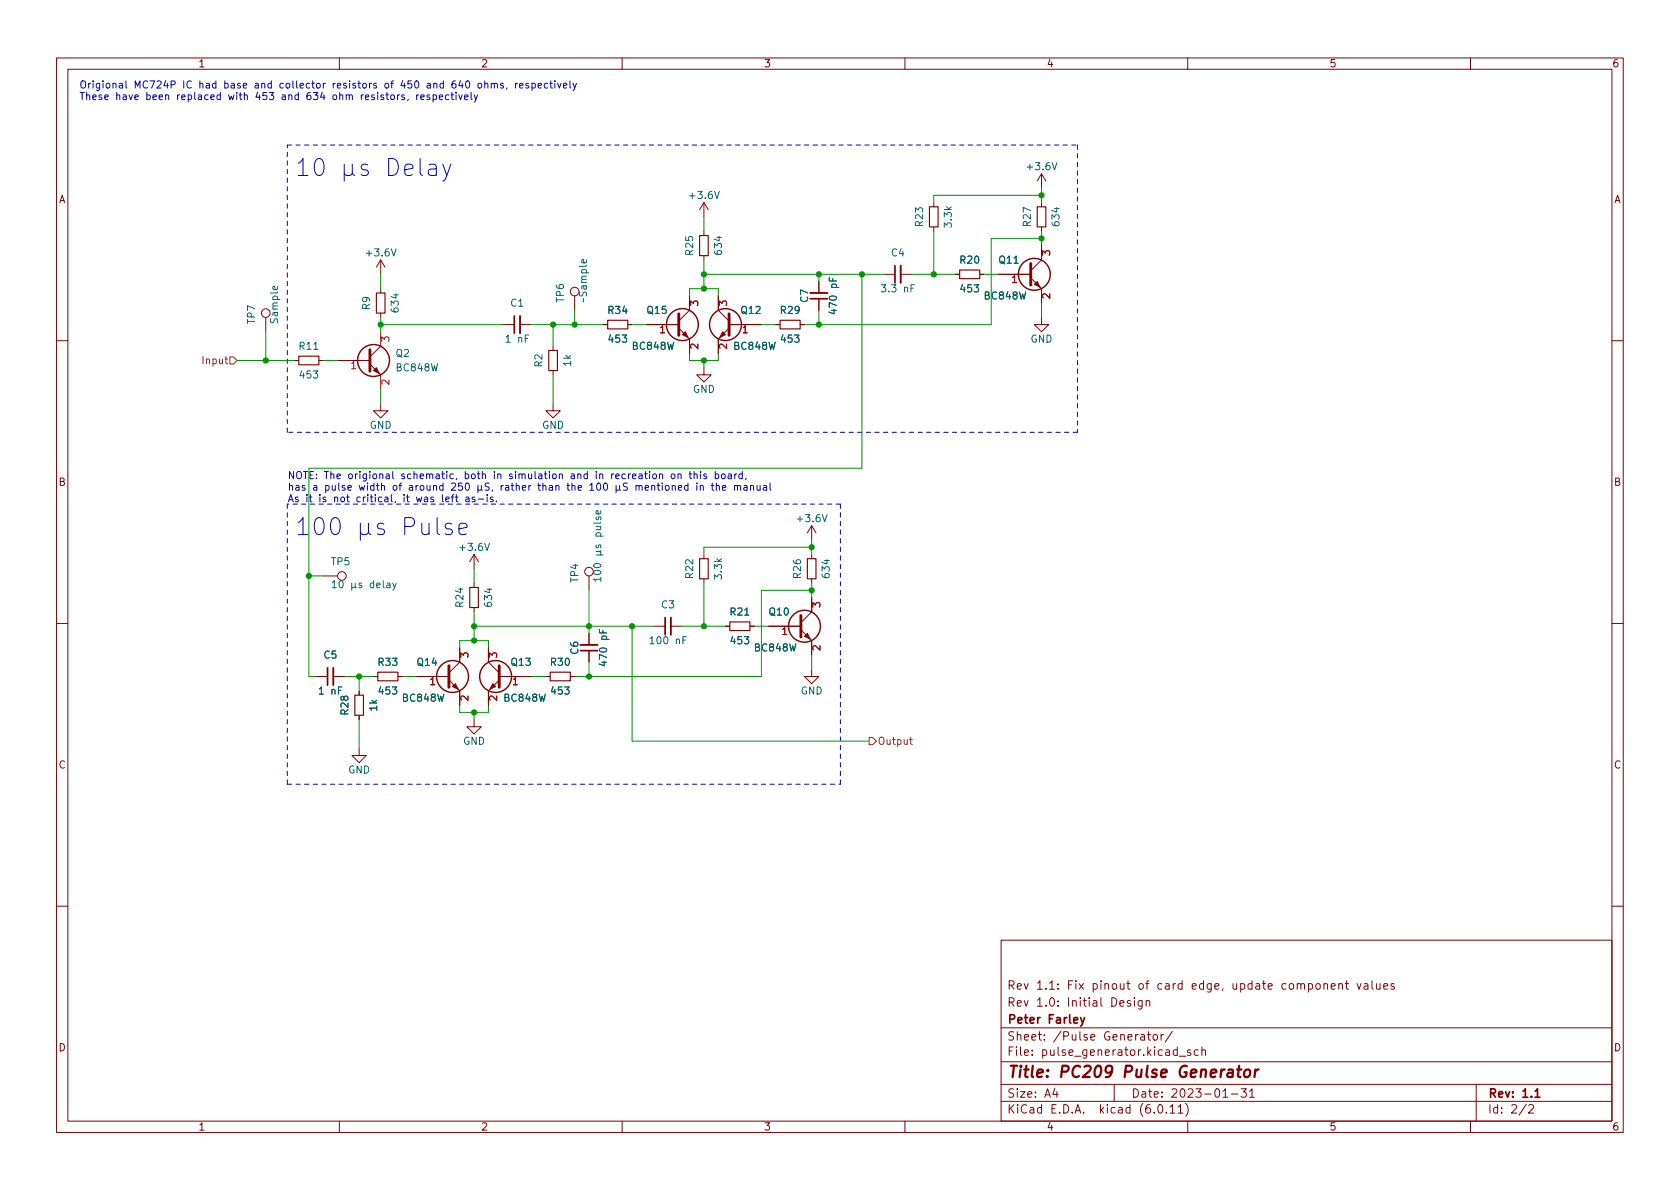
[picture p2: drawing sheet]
<svg xmlns="http://www.w3.org/2000/svg" width="297mm" height="210mm" viewBox="0 0 297 210" stroke-linecap="round" stroke-linejoin="round" font-family="sans-serif">
<g fill="none" stroke="#840000" stroke-width=".18">
<path d="M10 10.2h277v190.1h-277zM12 12.2h273v186.1h-273zM60 10.2v2M110 10.2v2M160 10.2v2M210 10.2v2M260 10.2v2M124.5 35.8l-.8 1.3M124.5 35.8v2.5M124.5 35.8l.7 1.3M165.1 35.8v.8M184.1 30.7l-.7 1.3"/>
<path d="M184.1 30.7v2.6M184.1 35.8v.8M184.1 30.7l.8 1.3M47 56.1v2.6M67.3 46l-.8 1.2M67.3 46v2.5M67.3 51v.8M67.3 55.4v.7M67.3 58.7v2.5l-1.9 1.9M67.3 46l.8 1.2M88.9 57.4h2M91.9 57.4h2.1"/>
<path d="M101.6 52.3v2.6M106.7 57.4h.7M111 57.4h.8M114.3 57.4h5.7M120 58l1.9 1.9v2.6M121.9 52.3v2.6l-1.9 1.9M124.5 40.9v.8M124.5 45.2v.8M127 52.3v2.6l1.9 1.9M128.9 58l-1.9 1.9v2.6M128.9 57.4h5.7M137.2 57.4h.7"/>
<path d="M141.5 57.4h.7M144.8 49.8v2M144.8 52.8v2.1M156.2 48.5h2M159.3 48.5h2M165.1 40.1v.8M168.9 48.5h.8M173.2 48.5h.8M176.5 48.5h5.7M182.2 49.1l1.9 1.9v2.6M184.1 56.1v1.3h1.3l-1.3 1.3-1.2-1.3h1.2M184.1 40.1v.8"/>
<path d="M184.1 43.4v2.6l-1.9 1.9M10 60.2h2M52.1 63.7h.7M56.4 63.7h.7M59.7 63.7h5.7M65.4 64.4l1.9 1.9v2.5M67.3 71.4v1.2h1.3l-1.3 1.3-1.3-1.3h1.3M97.8 71.4v1.2h1.3l-1.3 1.3-1.3-1.3h1.3M97.8 61.2v.8M97.8 65.5v.8M124.5 65v1.3h1.2l-1.2 1.3-1.3-1.3h1.3M285 60.2h2"/>
<path d="M83.8 98v2.6M83.8 98l-.7 1.3M83.8 98l.8 1.3M124.5 98v.8M143.5 93v2.5M143.5 98v.8M143.5 93l-.8 1.2M143.5 93l.8 1.2M10 110.2h2M55.9 119.6h2M57.1 101.8h2.6M58.9 119.6h2.1"/>
<path d="M66 119.6h.8M70.4 119.6h.7M73.7 119.6h5.7M81.3 114.5v2.6l-1.9 1.9M83.8 103.1v.8M83.8 107.4v.8M86.4 114.5v2.6l1.9 1.9M88.3 119.6h5.7M96.5 119.6h.8M100.8 119.6h.8M104.1 101.8v2.6M104.1 112v2"/>
<path d="M104.1 115.1v2M115.6 110.7h2M118.6 110.7h2M124.5 102.4v.7M128.3 110.7h.7M132.6 110.7h.7M135.9 110.7h5.7M141.6 111.4l1.9 1.9v2.5M143.5 118.4v1.2h1.3l-1.3 1.3-1.3-1.3h1.3M143.5 105.7v2.5l-1.9 1.9M143.5 102.4v.7M285 110.2h2"/>
<path d="M63.5 132.3v1.3h1.3l-1.3 1.3-1.3-1.3h1.3M63.5 122.2v.7M63.5 126.5v.7M79.4 120.3l1.9 1.9v2.5M83.8 127.2v1.3h1.3l-1.3 1.3-1.3-1.3h1.3M88.3 120.3l-1.9 1.9v2.5M10 160.2h2M177 166.3h108v32h-108zM194.6 176.4v1.3l.3 .2M199.2 173.9h.6M199.4 173.4v1.3l.4 .2M218 173.9l.1 1h.3l.2-.1"/>
<path d="M227.4 174l-.5-.1-.3 .3v.4l.2 .3h.6M239.9 173.9l.4 1 .3-1M285 160.2h2M60 198.3v2M110 198.3v2M160 198.3v2M177 194.8h108M177 191.8h108M177 187.8h108M177 181.8h108M182.5 186.5v.1M182.5 185.7v.1"/>
<path d="M184.6 183.8v.1M184.6 183v.1M192.9 183.4l.7-.1-.1-.3-.4-.1-.2 .2v.8h.6M197 191.8v3M207.3 182.4l-1.3 1.9M209.6 195.1a1.72 1.72 0 0 1 0 2.3M210 198.3v2M210.5 185.7l-.4-.1-.2 .2 .1 .3 .5 .1v.4h-.6M211.9 185.7l-.5-.1-.3 .3v.4l.2 .3h.6M212.5 185.8l.2-.2 .4 .1v.9M212.5 185.1v1.5M217.7 193.5h1.2"/>
<path d="M219.4 192.5h1l-.5 .6 .4 .1v.7l-.2 .1h-.5l-.2-.1M220.9 193l.5-.5v1.5M220.9 194h.9M260 198.3v2M261 191.8v6.5M270.3 195.5l.6-.2 .2 .2 .1 .3-1 1h1"/>
<circle cx="47" cy="55.4" r=".76"/>
<circle cx="101.6" cy="51.6" r=".76"/>
<circle cx="60.5" cy="101.8" r=".76"/>
<circle cx="104.1" cy="101.1" r=".76"/>
</g>
<g fill="none" stroke="#840000" stroke-width=".2">
<path d="M164.3 36.6h1.6v3.5h-1.6zM183.4 36.6h1.5v3.5h-1.5zM66.5 51.8h1.6v3.6h-1.6zM107.4 56.6h3.6v1.6h-3.6zM123.7 41.7h1.5v3.5h-1.5zM137.9 56.6h3.6v1.6h-3.6zM169.7 47.7h3.5v1.6h-3.5zM52.8 63h3.6v1.5h-3.6zM97 62h1.6v3.5h-1.6zM123.7 98.8h1.5v3.6h-1.5zM142.7 98.8h1.6v3.6h-1.6zM66.8 118.9h3.6v1.5h-3.6z"/>
<path d="M83.1 103.9h1.5v3.5h-1.5zM97.3 118.9h3.5v1.5h-3.5zM129 110h3.6v1.5h-3.6zM62.7 122.9h1.6v3.6h-1.6z"/>
</g>
<path d="M120 55.5v3.8M128.9 55.5v3.8M182.2 46.6v3.8M65.4 61.8v3.9M79.4 117.7v3.8M88.3 117.7v3.8M141.6 108.8v3.8" fill="none" stroke="#840000" stroke-width=".51"/>
<g fill="#840000" stroke="#840000" stroke-width=".18">
<path d="M80 121.4l.5-.5 .5 1z"/>
<path d="M87.1 120.9l.5 .5-1 .5z"/>
<path d="M127.8 58.7l.5 .5-1 .5z"/>
<path d="M142.2 112.5l.5-.5 .6 1z"/>
<path d="M182.9 50.3l.5-.5 .5 1z"/>
<path d="M120.6 59.2l.6-.5 .5 1z"/>
<path d="M66.5 65l.6 1-1.1-.5z"/>
</g>
<g fill="none" stroke="#840000" stroke-width=".25">
<circle cx="120.6" cy="57.4" r="2.82"/>
<circle cx="128.3" cy="57.4" r="2.82"/>
<circle cx="182.9" cy="48.5" r="2.82"/>
<circle cx="66" cy="63.7" r="2.82"/>
<circle cx="80" cy="119.6" r="2.82"/>
<circle cx="87.6" cy="119.6" r="2.82"/>
<circle cx="142.2" cy="110.7" r="2.82"/>
</g>
<g fill="none" stroke="#a90000" stroke-width=".18">
<path d="M116.8 58l.4-.4v1.3M122.1 54v-.8l.5 .4 .1-.3h.6l.1 .2-.1 .5M127.2 54v-.8l.5 .4 .1-.3h.5l.2 .2-.2 .5M131.4 58l.4-.4v1.3M179 49.1l.4-.4v1.3M184.3 45.1v-.8l.5 .5 .1-.4h.6l.1 .2-.1 .5M185.6 52v.7l-.9-.7-.4 .2 .2 .5M62.2 64.3l.3-.4v1.3M67.5 60.4v-.8l.5 .4 .1-.4h.6l.1 .2-.1 .6M68.8 67.2v.8l-.9-.8-.4 .2 .1 .5M123.4 60.8v.8l-.9-.8-.4 .3 .1 .5M128.5 60.8v.8l-.9-.8-.4 .3 .1 .5"/>
<path d="M81.5 116.2v-.7l.5 .4 .1-.4h.5l.1 .2-.1 .5M86.6 116.2v-.7l.4 .4 .2-.4h.5l.1 .2-.1 .5M138.4 111.3l.3-.4v1.3M143.7 107.4v-.8l.5 .4 .1-.4h.6l.1 .2-.1 .6M145 114.2v.8l-.9-.8-.4 .2 .1 .5M76.2 120.2l.3-.4v1.3M82.7 123.1v.8l-.9-.8-.3 .2 .1 .5M87.8 123.1v.8l-.9-.8-.3 .2 .1 .5M90.8 120.2l.3-.4v1.3"/>
</g>
<g fill="none" stroke="#006464" stroke-width=".18">
<path d="M126.3 33.8l.5 1.3 .4-1.3M186 28.8l.4 1.2 .5-1.2M186.8 36.7v.8l-.9-.3M49 50.7l.1 .3-.2 .2h-.6v-.5l.2-.1 .2 .6M69.2 44l.4 1.3 .4-1.3M70 52v.7l-.9-.3M103.6 45.9l.1 .4-.2 .2-.6-.1v-.5h.2l.2 .6M127.2 41.8v.8l-1-.3M55.5 61.8h.7M85.7 96.1l.4 1.2 .4-1.2M105.4 97.5l.8 .1v.4l-.1 .1M105.4 98.1h1.3"/>
<path d="M105.4 96.4v.3l.2 .2 .1-.1 .2-.4h.3v.5M106.2 97.4l-.1 .1M145.4 91l.4 1.3 .4-1.3M146.2 98.9v.8l-.9-.3M62.2 103.1v1.3M62.8 103.8l.2 .1M62.8 103.1l-.1 .8h-.3l-.2-.1M63.9 103.2l-.3-.1-.1 .2v.2l.4 .1v.3h-.4M86.5 104v.8l-.9-.3M131.7 108.8h.7"/>
</g>
<path d="M91.9 55.9v3M143.3 51.8h3M159.3 47v3M58.9 118.1v3.1M102.6 114h3.1M118.6 109.2v3.1" fill="none" stroke="#840000" stroke-width=".33"/>
<path d="M90.9 55.9v3M143.3 52.8h3M158.2 47v3M57.9 118.1v3.1M102.6 115.1h3.1M117.6 109.2v3.1" fill="none" stroke="#840000" stroke-width=".3"/>
<path d="M39.8 63.5h.5M39.9 63.1v1l.4 .2M40.6 63.1h.7l.6 .6-.6 .7h-.7zM153.7 130.4h.6l.6 .7-.6 .6h-.6zM160.8 130.8h.5M161 130.4v1.1l.3 .1" fill="none" stroke="#725600" stroke-width=".18"/>
<g fill="none" stroke="#0000c2" stroke-width=".18">
<path d="M21.1 14.8h.5l.1 .8M21.7 15l-.5 .1-.1 .2 .1 .3 .5-.1M22.3 14.3v1.1l.2 .2M39 16.8h-.4l-.2 .2 .1 .6h.5M39 16.3v1.3M50.1 14.8l-.4-.1-.2 .3 .1 .5h.5M50.5 17.1h-.5l-.2 .2 .2 .3h.5M54.9 16.3l-.4 .1a.86 .86 0 0 0 0 1.2l.4-.1 .1-.4-.3-.3h-.2l-.2 .3M57.5 14.7l-.3 .3M58.9 14.7v.9M59 16.8h.3l.2 .2v.4l-.2 .2h-.3l-.1-.2zM59.3 14.7l-.4 .3"/>
<path d="M63.9 16.8v.8M64.2 16.8l-.3 .2M68.2 14.8l.3-.1 .2 .3v.3l-.2 .3-.3-.1-.1-.2zM71.2 14.2l-.3 1h.8M73.7 16.8v.8M74 16.8l-.3 .2M75.6 14.8h.4l.1 .8M76.1 15l-.4 .1-.2 .2 .2 .3 .4-.1M80.5 14.3l-.4 .1a.85 .85 0 0 0 0 1.2l.5-.1v-.5l-.2-.2h-.3l-.2 .2M84.6 14.8l.3-.1 .3 .3v.3l-.3 .3-.3-.1-.1-.2zM91.5 14.7l-.3 .3M91.9 15.2l.6-.2-.1-.2-.3-.1-.2 .2v.6h.5"/>
<path d="M60.9 29v3M62.3 30.6l.1 .3 .3 .1M62.3 29v1.6l-.2 .3-.2 .1h-.6l-.3-.1-.1-.3M65 29.2l-.7-.2-.3 .2-.1 .3 .1 .4 1 .3 .1 .3-.1 .4-.3 .1h-.6l-.2-.1M63.7 92.5v3M65.1 94.1l.2 .3 .3 .1M65.1 92.5v1.6l-.1 .3-.3 .1h-.6l-.2-.1-.2-.3M67.9 92.7l-.8-.2-.2 .2-.2 .3 .2 .4 1 .3 .1 .3-.1 .4-.3 .1h-.6l-.3-.1M68.3 83.9h.5v.7M68.8 84.1l-.4 .1-.2 .1 .2 .3h.4M69.2 87.5v1.1l.2 .1M69.4 83.4v1.1l.2 .1"/>
<path d="M69.9 88.7l-.1 .2M73.6 87.9l.3 .8 .2-.6 .2 .6 .3-.8M78.2 87.5v1.1l.2 .1M79.8 85.5l.5-.1 .3 .4-.8 .9h.8M80.1 83.9l-.3-.1-.3 .2 .2 .6h.4M80.8 84.6l-.2 .2M82.4 88h.5v.7M82.9 88.2l-.4 .1-.2 .1 .2 .3h.4M84.5 85.8v1.3M85.1 86.5l.2 .2M85.1 85.8l-.1 .8-.3 .1-.2-.2M86.5 85.5l-.5-.1-.2 .1v.4l.6 .2 .1 .4-.2 .2-.5-.1"/>
<path d="M87.1 86.6l-.1 .3M88.6 85.8v.9M89 85.8l-.4 .3M90.5 83.9l-.3-.1-.1 .2v.2l.4 .1v.3h-.4M95.1 85.8h.5M95.3 85.4v1.1l.3 .2M98.9 83.9l.2-.1 .3 .1v.7M100.2 85.8h.5M100.4 85.4v1.1l.3 .2M101 83.9h.5l.1 .7M101.6 84.1l-.5 .1-.1 .1 .1 .3h.5M104.3 85.8l.3-.4v1.3"/>
<path d="M104.3 86.7h.7M105.4 83.4v.1M105.4 83.8v.8M108.1 83.8v.8M108.5 83.8l-.4 .2M109.5 86.5l.2 .2M109.5 85.8v.8l-.4 .1-.2-.2M110.9 85.5l-.5-.1-.1 .1v.4l.5 .2 .1 .4-.2 .2-.5-.1M112.4 86l.2-.2 .3 .1 .1 .8M112.4 85.8v.9M113 86l.2-.2 .3 .1v.8M118.8 83.9l.3-.1 .2 .2v.4l-.2 .2h-.3l-.1-.2z"/>
<path d="M123.2 85.4v.1M123.2 85.8v.9M123.8 86l.2-.2 .3 .1 .1 .8M123.8 85.8v.9M126.5 83.9l.3-.1 .3 .2-.1 .6h-.5M126.7 86l.1-.2 .3 .1 .1 .8M130.4 86l.2-.2 .3 .1v.8"/>
</g>
<path d="M50.8 25.6h139.7M190.5 25.6v50.8M50.8 76.4v-50.8M190.5 76.4h-139.7M50.8 89.1v49.6M148.6 89.1h-97.8M148.6 89.1v49.6M50.8 138.7h97.8" fill="none" stroke="#0000c2" stroke-width=".18" stroke-dasharray=".8 .8"/>
<g fill="none" stroke="#009600" stroke-width=".18">
<path d="M124.5 38.3v2.6M184.1 33.3v2.5M184.1 34.5h-19v1.3M47 58.7v5M67.3 57.4h21.6M67.3 48.5v2.5M67.3 56.1v2.6M94 57.4h12.7M97.8 57.4v3.8M101.6 54.9v2.5M111.8 57.4h2.5M121.9 52.3v-1.3h5.1v1.3"/>
<path d="M124.5 48.5h31.7M124.5 46v5M134.6 57.4h2.6M144.8 48.5v1.3M144.8 54.9v2.5M152.4 48.5v34.3h-97.8v36.8h1.3M161.3 48.5h7.6M165.1 40.9v7.6M174 48.5h2.5M184.1 40.9v2.5M184.1 53.6v2.5M184.1 42.2h-8.8v15.2h-33.1"/>
<path d="M41.9 63.7h10.2M57.1 63.7h2.6M67.3 68.8v2.6M97.8 66.3v5.1M121.9 62.5v1.2h5.1v-1.2M124.5 63.7v1.3M143.5 96.8h-19v1.2M143.5 95.5v2.5M54.6 101.8h2.5M61 119.6h5M63.5 119.6v2.6M71.1 119.6h2.6"/>
<path d="M81.3 114.5v-1.2h5.1v1.2M83.8 110.7h31.8M83.8 100.6v2.5M83.8 108.2v5.1M94 119.6h2.5M104.1 104.4v7.6M104.1 117.1v2.5M111.8 110.7v20.4h41.9M120.6 110.7h7.7M124.5 103.1v7.6M133.3 110.7h2.6M143.5 103.1v2.6"/>
<path d="M143.5 115.8v2.6M143.5 104.4h-8.9v15.2h-33M63.5 127.2v5.1M81.3 124.7v1.3h5.1v-1.3M83.8 126v1.2"/>
</g>
<g fill="#009600" stroke="#009600" stroke-width=".18">
<circle cx="124.5" cy="63.7" r=".46"/>
<circle cx="124.5" cy="51" r=".46"/>
<circle cx="124.5" cy="48.5" r=".46"/>
<circle cx="83.8" cy="113.3" r=".46"/>
<circle cx="83.8" cy="126" r=".46"/>
<circle cx="67.3" cy="57.4" r=".46"/>
<circle cx="97.8" cy="57.4" r=".46"/>
<circle cx="101.6" cy="57.4" r=".46"/>
<circle cx="83.8" cy="110.7" r=".46"/>
<circle cx="47" cy="63.7" r=".46"/>
<circle cx="63.5" cy="119.6" r=".46"/>
<circle cx="54.6" cy="101.8" r=".46"/>
<circle cx="184.1" cy="42.2" r=".46"/>
<circle cx="184.1" cy="34.5" r=".46"/>
<circle cx="152.4" cy="48.5" r=".46"/>
<circle cx="165.1" cy="48.5" r=".46"/>
<circle cx="144.8" cy="57.4" r=".46"/>
<circle cx="144.8" cy="48.5" r=".46"/>
<circle cx="143.5" cy="104.4" r=".46"/>
<circle cx="143.5" cy="96.8" r=".46"/>
<circle cx="111.8" cy="110.7" r=".46"/>
<circle cx="104.1" cy="119.6" r=".46"/>
<circle cx="104.1" cy="110.7" r=".46"/>
<circle cx="124.5" cy="110.7" r=".46"/>
</g>
<g font-size="4.2" fill="#0000c2">
<text x="52.1" y="31.2">10</text>
<text x="68.2" y="31.2">Delay</text>
<text x="52.1" y="94.7">100</text>
<text x="71.1" y="94.7">Pulse</text>
</g>
<g font-size="2.8" fill="#840000">
<text x="178" y="191.2">Title:</text>
<text x="187.3" y="191.2">PC209</text>
<text x="198.9" y="191.2">Pulse</text>
<text x="209" y="191.2">Generator</text>
</g>
<g font-size="2.1" fill="#840000">
<text x="178" y="178.5">Rev</text>
<text x="178" y="175.5">Rev</text>
<text x="183.2" y="178.5">1.0:</text>
<text x="183.2" y="175.5">1.1:</text>
<text x="188.8" y="178.5">Initial</text>
<text x="188.8" y="175.5">Fix</text>
<text x="193.3" y="175.5">pinout</text>
<text x="196.6" y="178.5">Design</text>
<text x="201.6" y="175.5">of</text>
<text x="205.1" y="175.5">card</text>
<text x="211.3" y="175.5">edge,</text>
<text x="218.6" y="175.5">update</text>
<text x="227.5" y="175.5">component</text>
<text x="241" y="175.5">values</text>
<text x="178" y="184.5">Sheet:</text>
<text x="178" y="181.5">Peter</text>
<text x="185.3" y="181.5">Farley</text>
<text x="186.2" y="184.5">/Pulse</text>
<text x="195.2" y="184.5">Generator/</text>
<text x="178" y="187.2">File:</text>
<text x="184.4" y="187.2">pulse_generator.kicad_sch</text>
<text x="178" y="197.4">KiCad</text>
<text x="178" y="194.6">Size:</text>
<text x="184.7" y="194.6">A4</text>
<text x="185.7" y="197.4">E.D.A.</text>
<text x="194.6" y="197.4">kicad</text>
<text x="200" y="194.6">Date:</text>
<text x="201.8" y="197.4">(6.0.11)</text>
<text x="207" y="194.6">2023-01-31</text>
<text x="263" y="194.6">Rev:</text>
<text x="263" y="197.4">Id:</text>
<text x="267.1" y="197.4">2/2</text>
<text x="269.1" y="194.6">1.1</text>
</g>
<g font-size="1.8" fill="#0000c2">
<text x="14" y="15.6">Origional</text>
<text x="14" y="17.7">These</text>
<text x="20.4" y="17.7">have</text>
<text x="23.7" y="15.6">MC724P</text>
<text x="25.9" y="17.7">been</text>
<text x="31.5" y="17.7">replaced</text>
<text x="32.4" y="15.6">IC had</text>
<text x="40" y="15.6">base</text>
<text x="40.8" y="17.7">with</text>
<text x="45.5" y="15.6">and</text>
<text x="45.7" y="17.7">453</text>
<text x="50.1" y="15.6">collector</text>
<text x="50.4" y="17.7">and</text>
<text x="55" y="17.7">634</text>
<text x="59.6" y="15.6">resistors</text>
<text x="59.8" y="17.7">ohm</text>
<text x="64.9" y="17.7">resistors,</text>
<text x="69" y="15.6">of</text>
<text x="71.9" y="15.6">450</text>
<text x="74.8" y="17.7">respectively</text>
<text x="76.7" y="15.6">and</text>
<text x="81.3" y="15.6">640</text>
<text x="86" y="15.6">ohms,</text>
<text x="92.8" y="15.6">respectively</text>
<text x="50.8" y="84.7">NOTE: The</text>
<text x="50.8" y="86.8">has</text>
<text x="50.8" y="88.8">As it</text>
<text x="55.2" y="86.8">a</text>
<text x="56.5" y="88.8">is</text>
<text x="57.5" y="86.8">pulse</text>
<text x="59.2" y="88.8">not</text>
<text x="61.6" y="84.7">origional</text>
<text x="63.4" y="88.8">critical,</text>
<text x="63.7" y="86.8">width</text>
<text x="69.8" y="86.8">of</text>
<text x="71.2" y="84.7">schematic,</text>
<text x="71.8" y="88.8">it</text>
<text x="72.8" y="86.8">around</text>
<text x="74.3" y="88.8">was</text>
<text x="78.9" y="88.8">left</text>
<text x="80.4" y="86.8">250</text>
<text x="82.5" y="84.7">both</text>
<text x="83.2" y="88.8">as-is.</text>
<text x="87.8" y="84.7">in</text>
<text x="89.5" y="86.8">rather</text>
<text x="90.7" y="84.7">simulation</text>
<text x="96.3" y="86.8">than</text>
<text x="101.6" y="86.8">the</text>
<text x="101.7" y="84.7">and</text>
<text x="105.6" y="86.8">100</text>
<text x="106.3" y="84.7">in</text>
<text x="109.1" y="84.7">recreation</text>
<text x="114" y="86.8">mentioned</text>
<text x="119.9" y="84.7">on</text>
<text x="123.3" y="84.7">this</text>
<text x="125" y="86.8">in</text>
<text x="127.8" y="86.8">the</text>
<text x="127.9" y="84.7">board,</text>
<text x="131.9" y="86.8">manual</text>
</g>
<g font-size="1.8" fill="#840000">
<text x="35" y="12.3">1</text>
<text x="85" y="12.3">2</text>
<text x="135" y="12.3">3</text>
<text x="185" y="12.3">4</text>
<text x="235" y="12.3">5</text>
<text x="285" y="12.3">6</text>
<text x="10.4" y="36.3">A</text>
<text x="285.4" y="36.3">A</text>
<text x="10.3" y="86.3">B</text>
<text x="285.3" y="86.3">B</text>
<text x="10.3" y="136.3">C</text>
<text x="285.3" y="136.3">C</text>
<text x="10.3" y="186.3">D</text>
<text x="285.3" y="186.3">D</text>
<text x="35" y="200.3">1</text>
<text x="85" y="200.3">2</text>
<text x="135" y="200.3">3</text>
<text x="185" y="200.3">4</text>
<text x="235" y="200.3">5</text>
<text x="285" y="200.3">6</text>
</g>
<g font-size="1.8" fill="#006464">
<text x="121.5" y="35.6">+3.6V</text>
<text x="181.2" y="30.5">+3.6V</text>
<text x="163.6" y="40.3" transform="rotate(-90 163.6 40.3)">R23</text>
<text x="168.7" y="40.5" transform="rotate(-90 168.7 40.5)">3.3k</text>
<text x="182.6" y="40.3" transform="rotate(-90 182.6 40.3)">R27</text>
<text x="187.7" y="40.2" transform="rotate(-90 187.7 40.2)">634</text>
<text x="64.4" y="45.7">+3.6V</text>
<text x="122.9" y="45.3" transform="rotate(-90 122.9 45.3)">R25</text>
<text x="128" y="45.3" transform="rotate(-90 128 45.3)">634</text>
<text x="157.4" y="45.7">C4</text>
<text x="169.5" y="47">R20</text>
<text x="176.4" y="47">Q11</text>
<text x="100.1" y="53.6" transform="rotate(-90 100.1 53.6)">TP6</text>
<text x="104.1" y="53.6" transform="rotate(-90 104.1 53.6)">~Sample</text>
<text x="143.3" y="53.6" transform="rotate(-90 143.3 53.6)">C7</text>
<text x="148.3" y="51.1" transform="rotate(-90 148.3 51.1)">pF</text>
<text x="155.6" y="52.1">3.3</text>
<text x="159.7" y="52.1">nF</text>
<text x="169.6" y="52.1">453</text>
<text x="173.8" y="53.3">BC848W</text>
<text x="45.5" y="57.4" transform="rotate(-90 45.5 57.4)">TP7</text>
<text x="49.5" y="57.4" transform="rotate(-90 49.5 57.4)">Sample</text>
<text x="65.8" y="54.9" transform="rotate(-90 65.8 54.9)">R9</text>
<text x="70.9" y="55.5" transform="rotate(-90 70.9 55.5)">634</text>
<text x="90.1" y="54.6">C1</text>
<text x="107.3" y="55.9">R34</text>
<text x="114.2" y="55.9">Q15</text>
<text x="130.8" y="55.9">Q12</text>
<text x="137.8" y="55.9">R29</text>
<text x="148.3" y="55.8" transform="rotate(-90 148.3 55.8)">470</text>
<text x="52.7" y="62.2">R11</text>
<text x="69.9" y="63.5">Q2</text>
<text x="89.2" y="61">1</text>
<text x="91.5" y="61">nF</text>
<text x="96.3" y="65.1" transform="rotate(-90 96.3 65.1)">R2</text>
<text x="101.4" y="64.9" transform="rotate(-90 101.4 64.9)">1k</text>
<text x="107.3" y="61">453</text>
<text x="111.6" y="62.2">BC848W</text>
<text x="129.5" y="62.2">BC848W</text>
<text x="137.8" y="61">453</text>
<text x="182.1" y="61">GND</text>
<text x="52.7" y="67.3">453</text>
<text x="69.9" y="66">BC848W</text>
<text x="122.4" y="69.9">GND</text>
<text x="65.3" y="76.2">GND</text>
<text x="95.8" y="76.2">GND</text>
<text x="106.7" y="94.9" transform="rotate(-90 106.7 94.9)">pulse</text>
<text x="140.6" y="92.7">+3.6V</text>
<text x="58.4" y="100.3">TP5</text>
<text x="80.9" y="97.8">+3.6V</text>
<text x="58.4" y="104.4">10</text>
<text x="65.4" y="104.4">delay</text>
<text x="82.3" y="107.6" transform="rotate(-90 82.3 107.6)">R24</text>
<text x="87.4" y="107.5" transform="rotate(-90 87.4 107.5)">634</text>
<text x="102.6" y="103.1" transform="rotate(-90 102.6 103.1)">TP4</text>
<text x="106.7" y="103.1" transform="rotate(-90 106.7 103.1)">100</text>
<text x="116.8" y="108">C3</text>
<text x="122.9" y="102.5" transform="rotate(-90 122.9 102.5)">R22</text>
<text x="128" y="102.7" transform="rotate(-90 128 102.7)">3.3k</text>
<text x="142" y="102.5" transform="rotate(-90 142 102.5)">R26</text>
<text x="147.1" y="102.5" transform="rotate(-90 147.1 102.5)">634</text>
<text x="107.7" y="113.3" transform="rotate(-90 107.7 113.3)">pF</text>
<text x="128.9" y="109.2">R21</text>
<text x="135.8" y="109.2">Q10</text>
<text x="57.1" y="116.8">C5</text>
<text x="66.7" y="118.1">R33</text>
<text x="73.6" y="118.1">Q14</text>
<text x="90.2" y="118.1">Q13</text>
<text x="97.1" y="118.1">R30</text>
<text x="102.6" y="115.9" transform="rotate(-90 102.6 115.9)">C6</text>
<text x="107.7" y="118" transform="rotate(-90 107.7 118)">470</text>
<text x="114.6" y="114.3">100</text>
<text x="119.4" y="114.3">nF</text>
<text x="128.9" y="114.3">453</text>
<text x="133.2" y="115.6">BC848W</text>
<text x="56.1" y="123.2">1</text>
<text x="58.5" y="123.2">nF</text>
<text x="66.7" y="123.2">453</text>
<text x="67.1" y="125.9" transform="rotate(-90 67.1 125.9)">1k</text>
<text x="71" y="124.5">BC848W</text>
<text x="88.9" y="124.5">BC848W</text>
<text x="97.2" y="123.2">453</text>
<text x="141.5" y="123.2">GND</text>
<text x="62" y="126.6" transform="rotate(-90 62 126.6)">R28</text>
<text x="61.5" y="137.2">GND</text>
<text x="81.8" y="132.1">GND</text>
</g>
<g font-size="1.8" fill="#a90000">
<text x="178.7" y="50.8">1</text>
<text x="116.5" y="59.7">1</text>
<text x="131.1" y="59.7">1</text>
<text x="61.9" y="66">1</text>
<text x="138.1" y="113">1</text>
<text x="75.8" y="121.9">1</text>
<text x="90.4" y="121.9">1</text>
</g>
<g font-size="1.8" fill="#725600">
<text x="35.5" y="64.8">Input</text>
<text x="155.1" y="132.1">Output</text>
</g>
</svg>
